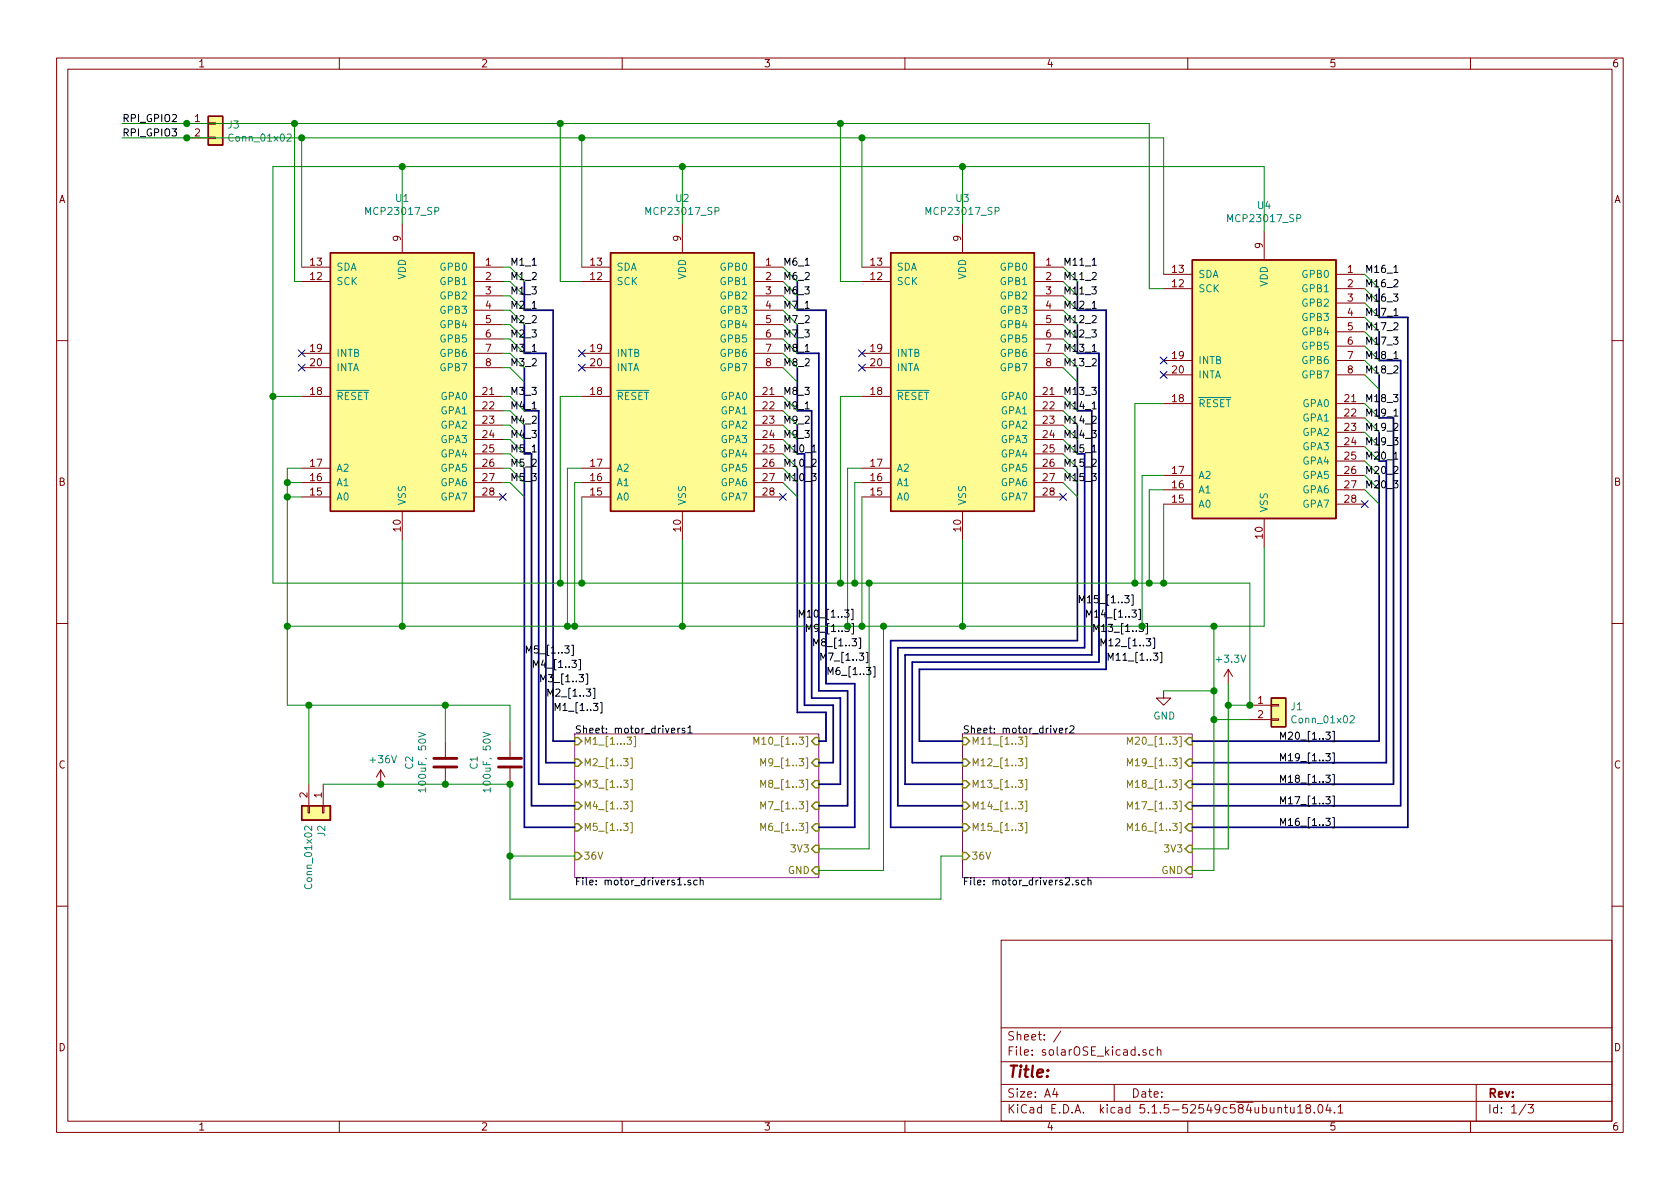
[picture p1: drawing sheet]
<svg xmlns="http://www.w3.org/2000/svg" width="297mm" height="210mm" viewBox="0 0 297 210" stroke-linecap="round" stroke-linejoin="round" font-family="sans-serif">
<g fill="none" stroke="#840000" stroke-width=".18">
<path d="M10 10.3h277v189.9h-277zM12 12.2h273v186.1h-273zM60 10.3v1.9M110 10.3v1.9M160 10.3v1.9M210 10.3v1.9M260 10.3v1.9M33 21.8h3.8M33 24.4h3.8M36.8 24.3h1.3v.2h-1.3zM36.8 21.7h1.3v.3h-1.3zM71.1 39.6v5.1"/>
<path d="M120.6 39.6v5.1M170.2 39.6v5.1M53.3 47.2h5.1M53.3 49.8h5.1M83.8 47.2h5.1M83.8 49.8h5.1M83.8 52.3h5.1M83.8 54.9h5.1M83.8 57.4h5.1M83.8 59.9h5.1M102.9 47.2h5M102.9 49.8h5"/>
<path d="M133.3 47.2h5.1M133.3 49.8h5.1M133.3 52.3h5.1M133.3 54.9h5.1M133.3 57.4h5.1M133.3 59.9h5.1M152.4 47.2h5.1M152.4 49.8h5.1M182.9 47.2h5.1M182.9 49.8h5.1M182.9 52.3h5.1M182.9 54.9h5.1"/>
<path d="M182.9 57.4h5.1M182.9 59.9h5.1M205.7 48.5h5.1M205.7 51h5.1M223.5 40.9v5.1M236.2 48.5h5.1M236.2 51h5.1M236.2 53.6h5.1M236.2 56.1h5.1M236.2 58.7h5.1M10 60.2h2M53.3 70.1h5.1"/>
<path d="M53.3 62.5h5.1M53.3 65h5.1M83.8 70.1h5.1M83.8 62.5h5.1M83.8 65h5.1M83.8 72.6h5.1M83.8 75.2h5.1M83.8 77.7h5.1M102.9 70.1h5M102.9 62.5h5M102.9 65h5M133.3 70.1h5.1"/>
<path d="M133.3 62.5h5.1M133.3 65h5.1M133.3 72.6h5.1M133.3 75.2h5.1M133.3 77.7h5.1M152.4 70.1h5.1M152.4 62.5h5.1M152.4 65h5.1M182.9 70.1h5.1M182.9 62.5h5.1M182.9 65h5.1M182.9 72.6h5.1"/>
<path d="M182.9 75.2h5.1M182.9 77.7h5.1M205.7 71.4h5.1M205.7 63.7h5.1M205.7 66.3h5.1M236.2 71.4h5.1M236.2 63.7h5.1M236.2 66.3h5.1M236.2 73.9h5.1M236.2 76.4h5.1M236.2 79h5.1M236.2 61.2h5.1"/>
<path d="M285 60.2h2M53.3 87.9h5.1M53.3 85.3h5.1M53.3 82.8h5.1M71.1 90.4v5.1M83.8 87.9h5.1M83.8 85.3h5.1M83.8 82.8h5.1M83.8 80.3h5.1M102.9 87.9h5M102.9 85.3h5M102.9 82.8h5"/>
<path d="M120.6 90.4v5.1M133.3 87.9h5.1M133.3 85.3h5.1M133.3 82.8h5.1M133.3 80.3h5.1M152.4 87.9h5.1M152.4 85.3h5.1M152.4 82.8h5.1M170.2 90.4v5.1M182.9 87.9h5.1M182.9 85.3h5.1M182.9 82.8h5.1"/>
<path d="M182.9 80.3h5.1M205.7 89.1h5.1M205.7 86.6h5.1M205.7 84.1h5.1M223.5 91.7v5.1M236.2 89.1h5.1M236.2 86.6h5.1M236.2 84.1h5.1M236.2 81.5h5.1M10 110.3h2M217.2 118.4l-.8 1.2M217.2 118.4v2.5"/>
<path d="M217.2 118.4l.7 1.2M285 110.3h2M54.6 138.7v3.8M57.1 138.7v3.8M67.3 136.1l-.8 1.3M67.3 136.1v2.6M67.3 136.1l.8 1.3M78.7 131.1v2.8M78.7 135.9v2.8M90.2 131.1v2.8M90.2 135.9v2.8M205.7 122.2v1.2h1.3l-1.3 1.3-1.2-1.3h1.2"/>
<path d="M221 124.7h3.8M221 127.2h3.8M224.8 127.1h1.3v.3h-1.3zM224.8 124.6h1.3v.2h-1.3zM54.5 142.5h.2v1.3h-.2zM57 142.5h.3v1.3h-.3zM10 160.2h2M177 166.3h108v32h-108zM285 160.2h2M60 198.3v1.9M110 198.3v1.9M160 198.3v1.9"/>
<path d="M177 194.8h108M177 191.8h108M177 187.8h108M177 181.8h108M186.5 192.5l-.4 1h1M186.8 193v1M187.6 182.3l-1.3 2M197 191.8v3M202.6 185.7l-.3-.1-.2 .2v.2l.5 .2v.3h-.5M204 185.7l-.4-.1-.3 .3v.6l.3 .1 .4-.1M204.6 185.7l.2-.1 .4 .1 .1 .9M204.6 185.1v1.5"/>
<path d="M210 198.3v1.9M226 196l.2-.2 .3 .1 .1 .9M227.1 195.8h.6M227.3 195.3v1.3l.4 .2M228.2 195.8v.9l.4 .1 .2-.1M228.8 195.8v1M229.4 195.8l.5-.5v1.5M229.4 196.8h.9M231.2 196l-.3-.2v-.3a.48 .48 0 0 1 .7-.1l.1 .2-.1 .3-.6 .1-.1 .3v.4l.3 .1 .4-.1 .1-.2v-.2l-.3-.3M232.4 196.7v.1M233.1 195.5l.3-.2a.8 .8 0 0 1 .5 .8 .8 .8 0 0 1-.5 .7l-.3-.1-.1-.4zM234.8 195.2l-.4 1.1h1"/>
<path d="M235.2 195.8v1M235.9 196.7v.1M236.6 195.8l.4-.5v1.5M236.6 196.8h.8M260 198.3v1.9M261 191.8v6.5M269.8 195.2l-1.2 2M270.2 195.3h.9l-.5 .6 .4 .1v.7l-.2 .1-.6-.1"/>
</g>
<path d="M101.6 129.8h43.2v25.4h-43.2zM170.2 129.8h40.6v25.4h-40.6z" fill="none" stroke="#840084" stroke-width=".18"/>
<g fill="none" stroke="#000" stroke-width=".18">
<path d="M193.1 54.5h.7M193.1 46.9h.7M246.5 48.2h.7M246.5 55.8h.7M143.6 79.9h.7M193.1 79.9h.7M193.1 72.3h.7M193.1 62.1h.7M246.5 63.4h.7M246.5 73.6h.7M246.5 81.2h.7M99.8 114.2h.8l-.4 .5 .4 .1v.6l-.2 .1-.6-.1"/>
<path d="M101.1 114.1h.3v1.8h-.3M101.1 116.8h.8l-.4 .4 .4 .2v.5l-.2 .1-.6-.1M102.3 116.6h.3v1.9h-.3M102.4 119.3h.8l-.5 .5 .4 .1v.5l-.2 .2-.5-.2M103.6 119.2h.3v1.8h-.3M149.3 107.9h.8l-.4 .5 .3 .1 .1 .4-.2 .2-.6-.1M149.4 110.4h.8l-.5 .5 .4 .1v.6l-.2 .1-.5-.1M150.5 107.7h.3v1.9h-.3M150.6 110.3h.3v1.8h-.3M150.6 112.9h.8l-.4 .5 .4 .2v.5l-.2 .1-.6-.1M151.9 112.8h.3v1.8h-.3M151.9 115.5h.8l-.4 .5 .4 .1v.5l-.2 .2-.6-.2"/>
<path d="M153.1 115.4h.3v1.8h-.3M153.2 118h.8l-.5 .5 .4 .1v.6l-.2 .1-.5-.1M154.4 117.9h.3v1.8h-.3M198.9 105.3h.7l-.4 .5 .4 .1v.5l-.2 .2-.5-.1M200.1 105.2h.3v1.8h-.3M200.1 107.9h.8l-.4 .5 .3 .1 .1 .4-.2 .2-.6-.1M201.3 107.7h.3v1.9h-.3M201.4 110.4h.8l-.4 .5 .3 .1 .1 .4-.3 .3-.5-.1M202.6 110.3h.3v1.8h-.3M202.7 112.9h.8l-.5 .5 .4 .2 .1 .4-.3 .2-.5-.1M203.9 112.8h.3v1.8h-.3M203.9 115.5h.8l-.4 .5 .3 .1 .1 .4-.2 .3-.6-.2"/>
<path d="M205.1 115.4h.3v1.8h-.3M103.7 121.8h.7l-.4 .5 .4 .1v.6l-.2 .1-.5-.1M104.9 121.7h.3v1.8h-.3M104.9 124.4h.8l-.4 .5 .4 .1v.5l-.2 .1-.6-.1M106.1 124.3h.4v1.8h-.4M118.7 129.2l.6-.1v-.3h-.4l-.2 .2 .1 .6h.5M119.9 128.8v.8M120.2 128.8l-.3 .2M121.1 128.8h-.3l-.2 .2v.1l.5 .2v.3h-.5M121.6 128.7l.4-.4v1.3M121.6 129.6h.8M187.3 129.2l.6-.1-.1-.3h-.3l-.2 .2 .1 .6h.4"/>
<path d="M188.4 128.8v.8M188.8 128.8l-.4 .2M189.2 128.5l.5-.2 .2 .4-.1 .2-.7 .7h.8M234.4 137.1h.8l-.4 .5 .3 .1 .1 .4-.3 .2-.5-.1M234.4 133.3h.8l-.4 .5 .3 .1 .1 .4-.3 .2-.5-.1M234.4 129.5h.8l-.4 .4 .3 .2 .1 .4-.3 .2-.5-.1M235.6 137h.3v1.8h-.3M235.6 133.1h.3v1.9h-.3M235.6 129.3h.3v1.9h-.3M121.1 156.4v.1M122.1 155.7l-.3-.1-.2 .2 .1 .2 .4 .1v.3h-.5M123.3 155.7l-.4-.1-.2 .3 .1 .5h.5"/>
<path d="M123.8 155.8l.2-.2 .3 .1v.8M123.8 155.2v1.3M189.7 156.4v.1M190.7 155.7l-.3-.1-.2 .2 .1 .2 .4 .1v.3h-.5M191.8 155.7l-.3-.1-.3 .3 .1 .5h.5M192.4 155.8l.2-.2 .3 .1v.8M192.4 155.2v1.3M234.4 144.7h.8l-.4 .5 .3 .1 .1 .4-.3 .3-.5-.2M234.4 140.9h.8l-.4 .5 .3 .1 .1 .4-.3 .3-.5-.2M235.6 144.6h.3v1.8h-.3M235.6 140.8h.3v1.8h-.3"/>
</g>
<g fill="none" stroke="#848400" stroke-width=".18">
<path d="M110.3 134.2h.7l-.4 .4 .4 .2v.5l-.2 .1-.5-.1M110.3 138h.7l-.4 .4 .4 .2v.5l-.2 .1-.5-.1M110.9 130.3h.8l-.5 .5 .4 .2 .1 .4-.3 .2-.5-.1M111.5 134h.3v1.9h-.3M111.5 137.8h.3v1.9h-.3M112.1 130.2h.3v1.8h-.3M133.3 131.6v-1.3l.4 1 .5-1v1.3M134.5 139.2v-1.2l.5 .9 .4-.9v1.2M134.5 135.4v-1.2l.5 .9 .4-.9v1.2M180.1 130.3h.7l-.4 .5 .4 .2v.4l-.2 .2-.5-.1M180.1 134.2h.7l-.4 .4 .4 .2v.4l-.2 .2-.5-.1M180.1 138h.7l-.4 .4 .4 .2v.4l-.2 .2-.5-.1"/>
<path d="M181.3 130.2h.3v1.8h-.3M181.3 134h.3v1.9h-.3M181.3 137.8h.3v1.9h-.3M199.3 131.6v-1.3l.5 1 .4-1v1.3M199.3 135.4v-1.2l.5 .9 .4-.9v1.2M199.3 139.2v-1.2l.5 .9 .4-.9v1.2M110.3 141.8h.7l-.4 .5 .4 .1v.5l-.2 .1-.5-.1M110.3 145.6h.7l-.4 .5 .4 .1v.5l-.2 .2-.5-.2M111.5 141.7h.3v1.8h-.3M111.5 145.5h.3v1.8h-.3M134.5 146.9v-1.3l.5 .9 .4-.9v1.3M134.5 143v-1.2l.5 .9 .4-.9v1.2"/>
<path d="M180.1 141.8h.7l-.4 .5 .4 .1v.4l-.2 .2-.5-.1M180.1 145.6h.7l-.4 .5 .4 .1v.4l-.2 .3-.5-.2M181.3 141.7h.3v1.8h-.3M181.3 145.5h.3v1.8h-.3M199.3 143v-1.2l.5 .9 .4-.9v1.2M199.3 146.9v-1.3l.5 .9 .4-.9v1.3"/>
</g>
<g fill="none" stroke="#848400" stroke-width=".25">
<path d="M101.6 130.4h.6l.7 .7-.7 .6h-.6zM101.6 134.2h.6l.7 .7-.7 .6h-.6zM101.6 138h.6l.7 .7-.7 .6h-.6zM144.1 138h.7v1.3h-.7l-.6-.6zM144.1 134.2h.7v1.3h-.7l-.6-.6zM144.1 130.4h.7v1.3h-.7l-.6-.6zM170.2 130.4h.6l.6 .7-.6 .6h-.6zM170.2 134.2h.6l.6 .7-.6 .6h-.6zM170.2 138h.6l.6 .7-.6 .6h-.6zM210.2 130.4h.6v1.3h-.6l-.7-.6zM210.2 134.2h.6v1.3h-.6l-.7-.6zM210.2 138h.6v1.3h-.6l-.7-.6z"/>
<path d="M101.6 141.9h.6l.7 .6-.7 .6h-.6zM101.6 145.7h.6l.7 .6-.7 .6h-.6zM101.6 150.7h.6l.7 .7-.7 .6h-.6zM144.1 145.7h.7v1.2h-.7l-.6-.6zM144.1 141.9h.7v1.2h-.7l-.6-.6zM144.1 149.5h.7v1.2h-.7l-.6-.6zM144.1 153.3h.7v1.3h-.7l-.6-.7zM170.2 141.9h.6l.6 .6-.6 .6h-.6zM170.2 145.7h.6l.6 .6-.6 .6h-.6zM170.2 150.7h.6l.6 .7-.6 .6h-.6zM210.2 141.9h.6v1.2h-.6l-.7-.6zM210.2 145.7h.6v1.2h-.6l-.7-.6z"/>
<path d="M210.2 149.5h.6v1.2h-.6l-.7-.6zM210.2 153.3h.6v1.3h-.6l-.7-.7z"/>
</g>
<path d="M76.7 135.6h4.1M76.7 134.1h4.1M88.1 135.6h4.1M88.1 134.1h4.1" fill="none" stroke="#840000" stroke-width=".51"/>
<path d="M50.8 23.8l.5-.1 .2 .3-.1 .3-.7 .7h.8M74 129.5l1.3 .4-1.3 .4M75.3 139.7h-1.3l.3 .3M75.3 139.3v.7M85.4 129.5l1.3 .4-1.3 .4M86.7 139.7h-1.3l.4 .3M86.7 139.3v.7M238.7 126.7l.5-.1 .2 .3v.2l-.7 .7h.7M55.1 146.1v.8l-.7-.8h-.2l-.4 .2 .2 .5" fill="none" stroke="#008484" stroke-width=".18"/>
<g fill="#fffb93" stroke="#fffb93" stroke-width=".18">
<path d="M58.4 44.7h25.4v45.7h-25.4z"/>
<path d="M107.9 44.7h25.4v45.7h-25.4z"/>
<path d="M224.8 123.4h2.5v5.1h-2.5z"/>
<path d="M210.8 46h25.4v45.7h-25.4z"/>
<path d="M53.3 142.5h5.1v2.5h-5.1z"/>
<path d="M36.8 20.6h2.6v5h-2.6z"/>
<path d="M157.5 44.7h25.4v45.7h-25.4z"/>
</g>
<path d="M36.8 20.6h2.6v5h-2.6zM58.4 44.7h25.4v45.7h-25.4zM107.9 44.7h25.4v45.7h-25.4zM157.5 44.7h25.4v45.7h-25.4zM210.8 46h25.4v45.7h-25.4zM224.8 123.4h2.5v5.1h-2.5zM53.3 142.5h5.1v2.5h-5.1z" fill="none" stroke="#840000" stroke-width=".25"/>
<g fill="none" stroke="#000084" stroke-width=".3">
<path d="M92.7 57.4v5.1h3.8v72.4h5.1M92.7 49.8v5.1h5.1v76.2h3.8M141 57.4v5.1h3.8v59.7h5.1v20.3h-5.1M141 49.8v5.1h5v66h5.1v25.4h-6.3M190.5 57.4v5.1h3.8v54.6h-33v17.8h8.9M190.5 49.8v5.1h5.1v63.5h-33v12.7h7.6M243.8 51v5.1h5.1v90.2h-38.1M243.8 58.7v5h3.8v78.8h-36.8M92.7 65v7.6h2.5v66.1h6.4M92.7 75.2v5.1M141 65v7.6h2.5v50.8h5.1v15.3h-3.8M141 75.2v5.1"/>
<path d="M190.5 65v7.6M190.5 75.2v5.1M193 72.6v43.2h-33v22.9h10.2M243.8 66.3v7.6M243.8 76.4v5.1M246.4 73.9v64.8h-35.6M92.7 82.8v63.5h8.9M94 80.3v62.2h7.6M141 82.8v43.2h5v5.1h-1.2M142.2 80.3v44.4h5.1v10.2h-2.5M190.5 82.8v30.5h-33v33h12.7M191.8 80.3v34.2h-33.1v28h11.5"/>
<path d="M243.8 84.1v47h-33M245.1 81.5v53.4h-34.3"/>
</g>
<g fill="none" stroke="#008400" stroke-width=".18">
<path d="M21.6 24.4h184.1v24.1M21.6 21.8h181.6v29.2h2.5M52.1 21.8v28h1.2M53.3 24.4v22.8M71.1 29.5v10.1M99.1 21.8v28h3.8M102.9 24.4v22.8M120.6 29.5v10.1M148.6 21.8v28h3.8M152.4 24.4v22.8M170.2 29.5v10.1M88.9 49.8h1.3l2.5 2.5"/>
<path d="M88.9 52.3h1.3l2.5 2.6M88.9 54.9h1.3l2.5 2.5M88.9 57.4h1.3l2.5 2.5M88.9 59.9h1.3l2.5 2.6M88.9 47.2h1.3l2.5 2.6M138.4 59.9l2.6 2.6M138.4 47.2l2.6 2.6M138.4 49.8l2.6 2.5M138.4 52.3l2.6 2.6M138.4 54.9l2.6 2.5M138.4 57.4l2.6 2.5M188 49.8l2.5 2.5"/>
<path d="M188 59.9l2.5 2.6M188 57.4l2.5 2.5M188 54.9l2.5 2.5M188 52.3l2.5 2.6M188 47.2l2.5 2.6M223.5 40.9v-11.4h-175.2v73.6h172.7v21.6h-3.8M241.3 48.5l2.5 2.5M241.3 58.7l2.5 2.5M241.3 56.1l2.5 2.6M241.3 53.6l2.5 2.5M241.3 51l2.5 2.6M48.3 70.1h5"/>
<path d="M88.9 62.5h1.3l2.5 2.5M88.9 65h1.3l2.5 2.6M88.9 70.1h1.3l2.5 2.5M88.9 72.6h1.3l2.5 2.6M88.9 75.2h1.3l2.5 2.5M88.9 77.7h1.3l2.5 2.6M102.9 70.1h-3.8v33M138.4 65l2.6 2.6M138.4 70.1l2.6 2.5M138.4 72.6l2.6 2.6M138.4 75.2l2.6 2.5M138.4 77.7l2.6 2.6"/>
<path d="M138.4 62.5l2.6 2.5M152.4 70.1h-3.8v33M188 62.5l2.5 2.5M188 65l2.5 2.6M188 70.1l2.5 2.5M188 72.6l2.5 2.6M188 75.2l2.5 2.5M188 77.7l2.5 2.6M205.7 71.4h-5v31.7M241.3 79l2.5 2.5M241.3 76.4l2.5 2.6M241.3 73.9l2.5 2.5"/>
<path d="M241.3 71.4l2.5 2.5M241.3 66.3l2.5 2.5M241.3 63.7l2.5 2.6M241.3 61.2l2.5 2.5M50.8 85.3h2.5M50.8 87.9h2.5M53.3 82.8h-2.5v41.9h39.4v6.4M71.1 95.5v15.2M88.9 80.3h1.3l2.5 2.5M88.9 82.8h1.3l2.5 2.5M88.9 85.3h1.3l2.5 2.6M102.9 87.9v15.2"/>
<path d="M102.9 82.8h-2.6v27.9M102.9 85.3h-1.3v25.4M120.6 95.5v15.2M138.4 85.3l2.6 2.6M138.4 82.8l2.6 2.5M138.4 80.3l2.6 2.5M152.4 87.9v22.8M152.4 82.8h-2.5v27.9M152.4 85.3h-1.3v17.8M170.2 95.5v15.2M188 85.3l2.5 2.6M188 82.8l2.5 2.5"/>
<path d="M188 80.3l2.5 2.5M205.7 86.6h-2.5v16.5M205.7 89.1v14M205.7 84.1h-3.8v26.6M223.5 96.8v13.9h-172.7M241.3 81.5l2.5 2.6M241.3 86.6l2.5 2.5M241.3 84.1l2.5 2.5M153.7 103.1v47h-8.9M156.2 110.7v43.2h-11.4M214.6 110.7v43.2h-3.8M54.6 124.7v14"/>
<path d="M57.1 138.7h33.1v20.3h76.2v-7.6h3.8M78.7 124.7v6.4M205.7 122.2h8.9M214.6 127.2h6.4M217.2 120.9v29.2h-6.4M90.2 151.4h11.4"/>
</g>
<g fill="#008400" stroke="#008400" stroke-width=".25">
<circle cx="67.3" cy="138.7" r=".51"/>
<circle cx="78.7" cy="138.7" r=".51"/>
<circle cx="102.9" cy="103.1" r=".51"/>
<circle cx="50.8" cy="85.3" r=".51"/>
<circle cx="50.8" cy="87.9" r=".51"/>
<circle cx="170.2" cy="29.5" r=".51"/>
<circle cx="120.7" cy="29.5" r=".51"/>
<circle cx="54.6" cy="124.7" r=".51"/>
<circle cx="71.1" cy="29.5" r=".51"/>
<circle cx="48.3" cy="70.1" r=".51"/>
<circle cx="78.7" cy="124.7" r=".51"/>
<circle cx="33" cy="24.4" r=".51"/>
<circle cx="170.2" cy="110.7" r=".51"/>
<circle cx="120.7" cy="110.7" r=".51"/>
<circle cx="71.1" cy="110.7" r=".51"/>
<circle cx="99.1" cy="103.1" r=".51"/>
<circle cx="148.6" cy="103.1" r=".51"/>
<circle cx="200.7" cy="103.1" r=".51"/>
<circle cx="152.4" cy="24.4" r=".51"/>
<circle cx="148.6" cy="21.8" r=".51"/>
<circle cx="99.1" cy="21.8" r=".51"/>
<circle cx="52.1" cy="21.8" r=".51"/>
<circle cx="102.9" cy="24.4" r=".51"/>
<circle cx="53.3" cy="24.4" r=".51"/>
<circle cx="100.3" cy="110.7" r=".51"/>
<circle cx="156.2" cy="110.7" r=".51"/>
<circle cx="153.7" cy="103.1" r=".51"/>
<circle cx="214.6" cy="127.2" r=".51"/>
<circle cx="217.2" cy="124.7" r=".51"/>
<circle cx="90.2" cy="151.4" r=".51"/>
<circle cx="214.6" cy="110.7" r=".51"/>
<circle cx="221" cy="124.7" r=".51"/>
<circle cx="50.8" cy="110.7" r=".51"/>
<circle cx="214.6" cy="122.2" r=".51"/>
<circle cx="203.2" cy="103.1" r=".51"/>
<circle cx="101.6" cy="110.7" r=".51"/>
<circle cx="90.2" cy="138.7" r=".51"/>
<circle cx="151.1" cy="103.1" r=".51"/>
<circle cx="149.9" cy="110.7" r=".51"/>
<circle cx="152.4" cy="110.7" r=".51"/>
<circle cx="33" cy="21.8" r=".51"/>
<circle cx="201.9" cy="110.7" r=".51"/>
<circle cx="205.7" cy="103.1" r=".51"/>
</g>
<g fill="none" stroke="#000084" stroke-width=".18">
<path d="M52.7 64.4l1.2 1.2M52.7 61.9l1.2 1.2M53.9 64.4l-1.2 1.2M53.9 61.9l-1.2 1.2M102.3 64.4l1.2 1.2M102.3 61.9l1.2 1.2M103.5 64.4l-1.2 1.2M103.5 61.9l-1.2 1.2M151.8 64.4l1.2 1.2M151.8 61.9l1.2 1.2M153 64.4l-1.2 1.2M153 61.9l-1.2 1.2"/>
<path d="M205.1 63.1l1.2 1.3M205.1 65.7l1.2 1.2M206.3 63.1l-1.2 1.3M206.3 65.7l-1.2 1.2M88.3 87.3l1.2 1.2M89.5 87.3l-1.2 1.2M137.8 87.3l1.2 1.2M139 87.3l-1.2 1.2M187.4 87.3l1.2 1.2M188.6 87.3l-1.2 1.2M240.7 88.5l1.2 1.3M241.9 88.5l-1.2 1.3"/>
</g>
<text font-size="2.8" fill="#840000" x="178" y="190.5">Title:</text>
<g font-size="2.1" fill="#840000">
<text x="178" y="184">Sheet: /</text>
<text x="178" y="186.7">File: solarOSE_kicad.sch</text>
<text x="178" y="196.9">KiCad E.D.A. kicad 5.1.5-52549c584ubuntu18.04.1</text>
<text x="178" y="194.1">Size: A4</text>
<text x="200" y="194.1">Date:</text>
<text x="263" y="194.1">Rev:</text>
<text x="263" y="196.9">Id: 1/3</text>
</g>
<g font-size="1.8" fill="#840000">
<text x="35" y="11.9">1</text>
<text x="85" y="11.9">2</text>
<text x="135" y="11.9">3</text>
<text x="185" y="11.9">4</text>
<text x="235" y="11.9">5</text>
<text x="285" y="11.9">6</text>
<text x="34.4" y="21.6">1</text>
<text x="34.4" y="24.1">2</text>
<text x="10.4" y="35.9">A</text>
<text x="285.4" y="35.9">A</text>
<text x="54.9" y="47">13</text>
<text x="70.9" y="42.6" transform="rotate(-90 70.9 42.6)">9</text>
<text x="85.9" y="47">1</text>
<text x="104.4" y="47">13</text>
<text x="120.4" y="42.6" transform="rotate(-90 120.4 42.6)">9</text>
<text x="135.4" y="47">1</text>
<text x="154" y="47">13</text>
<text x="169.9" y="42.6" transform="rotate(-90 169.9 42.6)">9</text>
<text x="184.9" y="47">1</text>
<text x="223.3" y="43.9" transform="rotate(-90 223.3 43.9)">9</text>
<text x="54.9" y="49.5">12</text>
<text x="85.9" y="49.5">2</text>
<text x="85.9" y="52.1">3</text>
<text x="104.4" y="49.5">12</text>
<text x="135.4" y="49.5">2</text>
<text x="135.4" y="52.1">3</text>
<text x="154" y="49.5">12</text>
<text x="184.9" y="49.5">2</text>
<text x="184.9" y="52.1">3</text>
<text x="207.3" y="50.8">12</text>
<text x="207.3" y="48.3">13</text>
<text x="238.3" y="48.3">1</text>
<text x="238.3" y="50.8">2</text>
<text x="238.3" y="53.3">3</text>
<text x="85.9" y="54.6">4</text>
<text x="85.9" y="57.1">5</text>
<text x="85.9" y="59.7">6</text>
<text x="135.4" y="54.6">4</text>
<text x="135.4" y="57.1">5</text>
<text x="135.4" y="59.7">6</text>
<text x="184.9" y="54.6">4</text>
<text x="184.9" y="57.1">5</text>
<text x="184.9" y="59.7">6</text>
<text x="238.3" y="55.9">4</text>
<text x="238.3" y="58.4">5</text>
<text x="54.9" y="62.2">19</text>
<text x="54.9" y="64.8">20</text>
<text x="85.9" y="62.2">7</text>
<text x="85.9" y="64.8">8</text>
<text x="104.4" y="62.2">19</text>
<text x="104.4" y="64.8">20</text>
<text x="135.4" y="62.2">7</text>
<text x="135.4" y="64.8">8</text>
<text x="154" y="62.2">19</text>
<text x="154" y="64.8">20</text>
<text x="184.9" y="62.2">7</text>
<text x="184.9" y="64.8">8</text>
<text x="207.3" y="63.5">19</text>
<text x="238.3" y="61">6</text>
<text x="238.3" y="63.5">7</text>
<text x="54.9" y="69.8">18</text>
<text x="85.4" y="69.8">21</text>
<text x="104.4" y="69.8">18</text>
<text x="134.9" y="69.8">21</text>
<text x="154" y="69.8">18</text>
<text x="184.5" y="69.8">21</text>
<text x="207.3" y="71.1">18</text>
<text x="207.3" y="66">20</text>
<text x="237.8" y="71.1">21</text>
<text x="238.3" y="66">8</text>
<text x="85.4" y="72.4">22</text>
<text x="85.4" y="74.9">23</text>
<text x="85.4" y="77.5">24</text>
<text x="134.9" y="72.4">22</text>
<text x="134.9" y="74.9">23</text>
<text x="134.9" y="77.5">24</text>
<text x="184.5" y="72.4">22</text>
<text x="184.5" y="74.9">23</text>
<text x="184.5" y="77.5">24</text>
<text x="237.8" y="73.7">22</text>
<text x="237.8" y="76.2">23</text>
<text x="54.9" y="82.5">17</text>
<text x="85.4" y="80">25</text>
<text x="85.4" y="82.5">26</text>
<text x="104.4" y="82.5">17</text>
<text x="134.9" y="80">25</text>
<text x="134.9" y="82.5">26</text>
<text x="154" y="82.5">17</text>
<text x="184.5" y="80">25</text>
<text x="184.5" y="82.5">26</text>
<text x="207.3" y="83.8">17</text>
<text x="237.8" y="78.7">24</text>
<text x="237.8" y="81.3">25</text>
<text x="237.8" y="83.8">26</text>
<text x="10.4" y="85.9">B</text>
<text x="54.9" y="87.6">15</text>
<text x="54.9" y="85.1">16</text>
<text x="85.4" y="85.1">27</text>
<text x="85.4" y="87.6">28</text>
<text x="104.4" y="87.6">15</text>
<text x="104.4" y="85.1">16</text>
<text x="134.9" y="85.1">27</text>
<text x="134.9" y="87.6">28</text>
<text x="154" y="87.6">15</text>
<text x="154" y="85.1">16</text>
<text x="184.5" y="85.1">27</text>
<text x="184.5" y="87.6">28</text>
<text x="207.3" y="88.9">15</text>
<text x="207.3" y="86.4">16</text>
<text x="237.8" y="86.4">27</text>
<text x="237.8" y="88.9">28</text>
<text x="285.4" y="85.9">B</text>
<text x="70.9" y="93.9" transform="rotate(-90 70.9 93.9)">10</text>
<text x="120.4" y="93.9" transform="rotate(-90 120.4 93.9)">10</text>
<text x="169.9" y="93.9" transform="rotate(-90 169.9 93.9)">10</text>
<text x="223.3" y="95.2" transform="rotate(-90 223.3 95.2)">10</text>
<text x="222.4" y="124.5">1</text>
<text x="222.4" y="127">2</text>
<text x="10.4" y="135.9">C</text>
<text x="285.4" y="135.9">C</text>
<text x="54.4" y="141.1" transform="rotate(-90 54.4 141.1)">2</text>
<text x="56.9" y="141.1" transform="rotate(-90 56.9 141.1)">1</text>
<text x="10.4" y="185.9">D</text>
<text x="285.4" y="185.9">D</text>
<text x="35" y="199.9">1</text>
<text x="85" y="199.9">2</text>
<text x="135" y="199.9">3</text>
<text x="185" y="199.9">4</text>
<text x="235" y="199.9">5</text>
<text x="285" y="199.9">6</text>
</g>
<g font-size="1.8">
<text x="21.6" y="21.6">RPI_GPIO2</text>
<text x="21.6" y="24.1">RPI_GPIO3</text>
<text x="90.2" y="47">M1_1</text>
<text x="138.4" y="47">M6_1</text>
<text x="188" y="47">M11_1</text>
<text x="90.2" y="52.1">M1_3</text>
<text x="90.2" y="49.5">M1_2</text>
<text x="138.4" y="49.5">M6_2</text>
<text x="138.4" y="52.1">M6_3</text>
<text x="188" y="52.1">M11_3</text>
<text x="188" y="49.5">M11_2</text>
<text x="241.3" y="48.3">M16_1</text>
<text x="241.3" y="50.8">M16_2</text>
<text x="241.3" y="53.3">M16_3</text>
<text x="90.2" y="57.1">M2_2</text>
<text x="90.2" y="54.6">M2_1</text>
<text x="90.2" y="59.7">M2_3</text>
<text x="138.4" y="54.6">M7_1</text>
<text x="138.4" y="57.1">M7_2</text>
<text x="138.4" y="59.7">M7_3</text>
<text x="188" y="59.7">M12_3</text>
<text x="188" y="57.1">M12_2</text>
<text x="188" y="54.6">M12_1</text>
<text x="241.3" y="55.9">M17_1</text>
<text x="241.3" y="58.4">M17_2</text>
<text x="90.2" y="62.2">M3_1</text>
<text x="90.2" y="64.8">M3_2</text>
<text x="138.4" y="62.2">M8_1</text>
<text x="138.4" y="64.8">M8_2</text>
<text x="188" y="64.8">M13_2</text>
<text x="188" y="62.2">M13_1</text>
<text x="241.3" y="63.5">M18_1</text>
<text x="241.3" y="61">M17_3</text>
<text x="90.2" y="69.8">M3_3</text>
<text x="138.4" y="69.8">M8_3</text>
<text x="188" y="69.8">M13_3</text>
<text x="241.3" y="71.1">M18_3</text>
<text x="241.3" y="66">M18_2</text>
<text x="90.2" y="72.4">M4_1</text>
<text x="90.2" y="74.9">M4_2</text>
<text x="90.2" y="77.5">M4_3</text>
<text x="138.4" y="72.4">M9_1</text>
<text x="138.4" y="74.9">M9_2</text>
<text x="138.4" y="77.5">M9_3</text>
<text x="188" y="77.5">M14_3</text>
<text x="188" y="74.9">M14_2</text>
<text x="188" y="72.4">M14_1</text>
<text x="241.3" y="76.2">M19_2</text>
<text x="241.3" y="73.7">M19_1</text>
<text x="90.2" y="80">M5_1</text>
<text x="90.2" y="82.5">M5_2</text>
<text x="138.4" y="80">M10_1</text>
<text x="138.4" y="82.5">M10_2</text>
<text x="188" y="82.5">M15_2</text>
<text x="188" y="80">M15_1</text>
<text x="241.3" y="83.8">M20_2</text>
<text x="241.3" y="81.3">M20_1</text>
<text x="241.3" y="78.7">M19_3</text>
<text x="90.2" y="85.1">M5_3</text>
<text x="138.4" y="85.1">M10_3</text>
<text x="188" y="85.1">M15_3</text>
<text x="241.3" y="86.4">M20_3</text>
<text x="190.5" y="106.7">M15_[1..3]</text>
<text x="141" y="109.2">M10_[1..3]</text>
<text x="142.2" y="111.8">M9_[1..3]</text>
<text x="191.8" y="109.2">M14_[1..3]</text>
<text x="193" y="111.8">M13_[1..3]</text>
<text x="92.7" y="115.6">M5_[1..3]</text>
<text x="94" y="118.1">M4_[1..3]</text>
<text x="143.5" y="114.3">M8_[1..3]</text>
<text x="144.8" y="116.8">M7_[1..3]</text>
<text x="146" y="119.4">M6_[1..3]</text>
<text x="194.3" y="114.3">M12_[1..3]</text>
<text x="195.6" y="116.8">M11_[1..3]</text>
<text x="95.2" y="120.6">M3_[1..3]</text>
<text x="96.5" y="123.2">M2_[1..3]</text>
<text x="97.8" y="125.7">M1_[1..3]</text>
<text x="101.6" y="129.7">Sheet: motor_drivers1</text>
<text x="170.2" y="129.7">Sheet: motor_driver2</text>
<text x="226.1" y="130.8">M20_[1..3]</text>
<text x="226.1" y="134.6">M19_[1..3]</text>
<text x="226.1" y="142.2">M17_[1..3]</text>
<text x="226.1" y="138.4">M18_[1..3]</text>
<text x="226.1" y="146">M16_[1..3]</text>
<text x="101.6" y="156.6">File: motor_drivers1.sch</text>
<text x="170.2" y="156.6">File: motor_drivers2.sch</text>
</g>
<g font-size="1.8" fill="#008484">
<text x="40.3" y="22.7">J3</text>
<text x="40.8" y="25">Conn_01x02</text>
<text x="70" y="35.7">U1</text>
<text x="119.5" y="35.7">U2</text>
<text x="169.1" y="35.7">U3</text>
<text x="65" y="38">MCP23017_SP</text>
<text x="114.6" y="38">MCP23017_SP</text>
<text x="164.1" y="38">MCP23017_SP</text>
<text x="217.4" y="39.3">MCP23017_SP</text>
<text x="222.4" y="37">U4</text>
<text x="59.4" y="47.9">SDA</text>
<text x="78" y="47.9">GPB0</text>
<text x="109" y="47.9">SDA</text>
<text x="127.5" y="47.9">GPB0</text>
<text x="158.5" y="47.9">SDA</text>
<text x="177" y="47.9">GPB0</text>
<text x="59.4" y="50.4">SCK</text>
<text x="71.8" y="49.4" transform="rotate(-90 71.8 49.4)">VDD</text>
<text x="78" y="50.4">GPB1</text>
<text x="78" y="53">GPB2</text>
<text x="109" y="50.4">SCK</text>
<text x="121.3" y="49.4" transform="rotate(-90 121.3 49.4)">VDD</text>
<text x="127.5" y="50.4">GPB1</text>
<text x="127.5" y="53">GPB2</text>
<text x="158.5" y="50.4">SCK</text>
<text x="170.8" y="49.4" transform="rotate(-90 170.8 49.4)">VDD</text>
<text x="177" y="50.4">GPB1</text>
<text x="177" y="53">GPB2</text>
<text x="211.8" y="51.7">SCK</text>
<text x="211.8" y="49.1">SDA</text>
<text x="224.2" y="50.7" transform="rotate(-90 224.2 50.7)">VDD</text>
<text x="230.4" y="49.1">GPB0</text>
<text x="230.4" y="51.7">GPB1</text>
<text x="78" y="55.5">GPB3</text>
<text x="78" y="58">GPB4</text>
<text x="127.5" y="55.5">GPB3</text>
<text x="127.5" y="58">GPB4</text>
<text x="177" y="55.5">GPB3</text>
<text x="177" y="58">GPB4</text>
<text x="230.4" y="54.2">GPB2</text>
<text x="230.4" y="56.8">GPB3</text>
<text x="230.4" y="59.3">GPB4</text>
<text x="59.4" y="63.1">INTB</text>
<text x="59.4" y="65.7">INTA</text>
<text x="78" y="60.6">GPB5</text>
<text x="78" y="63.1">GPB6</text>
<text x="78" y="65.7">GPB7</text>
<text x="109" y="63.1">INTB</text>
<text x="109" y="65.7">INTA</text>
<text x="127.5" y="60.6">GPB5</text>
<text x="127.5" y="63.1">GPB6</text>
<text x="127.5" y="65.7">GPB7</text>
<text x="158.5" y="63.1">INTB</text>
<text x="158.5" y="65.7">INTA</text>
<text x="177" y="60.6">GPB5</text>
<text x="177" y="63.1">GPB6</text>
<text x="177" y="65.7">GPB7</text>
<text x="211.8" y="64.4">INTB</text>
<text x="230.4" y="61.8">GPB5</text>
<text x="230.4" y="64.4">GPB6</text>
<text x="59.4" y="70.7">RESET</text>
<text x="78" y="70.7">GPA0</text>
<text x="109" y="70.7">RESET</text>
<text x="127.5" y="70.7">GPA0</text>
<text x="158.5" y="70.7">RESET</text>
<text x="177" y="70.7">GPA0</text>
<text x="211.8" y="66.9">INTA</text>
<text x="230.4" y="66.9">GPB7</text>
<text x="78" y="73.3">GPA1</text>
<text x="78" y="75.8">GPA2</text>
<text x="127.5" y="73.3">GPA1</text>
<text x="127.5" y="75.8">GPA2</text>
<text x="177" y="73.3">GPA1</text>
<text x="177" y="75.8">GPA2</text>
<text x="211.8" y="72">RESET</text>
<text x="230.4" y="72">GPA0</text>
<text x="230.4" y="74.5">GPA1</text>
<text x="230.4" y="77.1">GPA2</text>
<text x="59.4" y="83.4">A2</text>
<text x="78" y="78.4">GPA3</text>
<text x="78" y="80.9">GPA4</text>
<text x="78" y="83.4">GPA5</text>
<text x="109" y="83.4">A2</text>
<text x="127.5" y="78.4">GPA3</text>
<text x="127.5" y="80.9">GPA4</text>
<text x="127.5" y="83.4">GPA5</text>
<text x="158.5" y="83.4">A2</text>
<text x="177" y="78.4">GPA3</text>
<text x="177" y="80.9">GPA4</text>
<text x="177" y="83.4">GPA5</text>
<text x="230.4" y="79.6">GPA3</text>
<text x="230.4" y="82.2">GPA4</text>
<text x="59.4" y="88.5">A0</text>
<text x="59.4" y="86">A1</text>
<text x="71.8" y="89.4" transform="rotate(-90 71.8 89.4)">VSS</text>
<text x="78" y="86">GPA6</text>
<text x="78" y="88.5">GPA7</text>
<text x="109" y="88.5">A0</text>
<text x="109" y="86">A1</text>
<text x="121.3" y="89.4" transform="rotate(-90 121.3 89.4)">VSS</text>
<text x="127.5" y="86">GPA6</text>
<text x="127.5" y="88.5">GPA7</text>
<text x="158.5" y="88.5">A0</text>
<text x="158.5" y="86">A1</text>
<text x="170.8" y="89.4" transform="rotate(-90 170.8 89.4)">VSS</text>
<text x="177" y="86">GPA6</text>
<text x="177" y="88.5">GPA7</text>
<text x="211.8" y="89.8">A0</text>
<text x="211.8" y="87.2">A1</text>
<text x="211.8" y="84.7">A2</text>
<text x="230.4" y="84.7">GPA5</text>
<text x="230.4" y="87.2">GPA6</text>
<text x="230.4" y="89.8">GPA7</text>
<text x="224.2" y="90.7" transform="rotate(-90 224.2 90.7)">VSS</text>
<text x="215.2" y="117.2">+3.3V</text>
<text x="228.3" y="125.6">J1</text>
<text x="203.9" y="127.2">GND</text>
<text x="228.7" y="127.9">Conn_01x02</text>
<text x="65.6" y="135">+36V</text>
<text x="73" y="136" transform="rotate(-90 73 136)">C2</text>
<text x="84.5" y="136" transform="rotate(-90 84.5 136)">C1</text>
<text x="75.3" y="139.5" transform="rotate(-90 75.3 139.5)">100uF, 50V</text>
<text x="86.8" y="139.5" transform="rotate(-90 86.8 139.5)">100uF, 50V</text>
<text x="57.5" y="147.9" transform="rotate(-90 57.5 147.9)">J2</text>
<text x="55.2" y="156.8" transform="rotate(-90 55.2 156.8)">Conn_01x02</text>
</g>
<g font-size="1.8" fill="#848400">
<text x="103.1" y="131.7">M1_[1...3]</text>
<text x="134.7" y="131.7">M10_[1..3]</text>
<text x="171.7" y="131.7">M11_[1..3]</text>
<text x="200.7" y="131.7">M20_[1..3]</text>
<text x="103.1" y="135.5">M2_[1..3]</text>
<text x="135.7" y="135.5">M9_[1..3]</text>
<text x="171.7" y="135.5">M12_[1..3]</text>
<text x="200.7" y="135.5">M19_[1..3]</text>
<text x="103.1" y="139.3">M3_[1..3]</text>
<text x="103.1" y="143.1">M4_[1..3]</text>
<text x="135.7" y="143.1">M7_[1..3]</text>
<text x="135.7" y="139.3">M8_[1..3]</text>
<text x="171.7" y="139.3">M13_[1..3]</text>
<text x="171.7" y="143.1">M14_[1..3]</text>
<text x="200.7" y="139.3">M18_[1..3]</text>
<text x="200.7" y="143.1">M17_[1..3]</text>
<text x="103.1" y="146.9">M5_[1..3]</text>
<text x="135.7" y="146.9">M6_[1..3]</text>
<text x="171.7" y="146.9">M15_[1..3]</text>
<text x="200.7" y="146.9">M16_[1..3]</text>
<text x="103.1" y="152">36V</text>
<text x="139.3" y="154.6">GND</text>
<text x="140.1" y="150.7">3V3</text>
<text x="171.7" y="152">36V</text>
<text x="205.4" y="154.6">GND</text>
<text x="206.1" y="150.7">3V3</text>
</g>
</svg>
